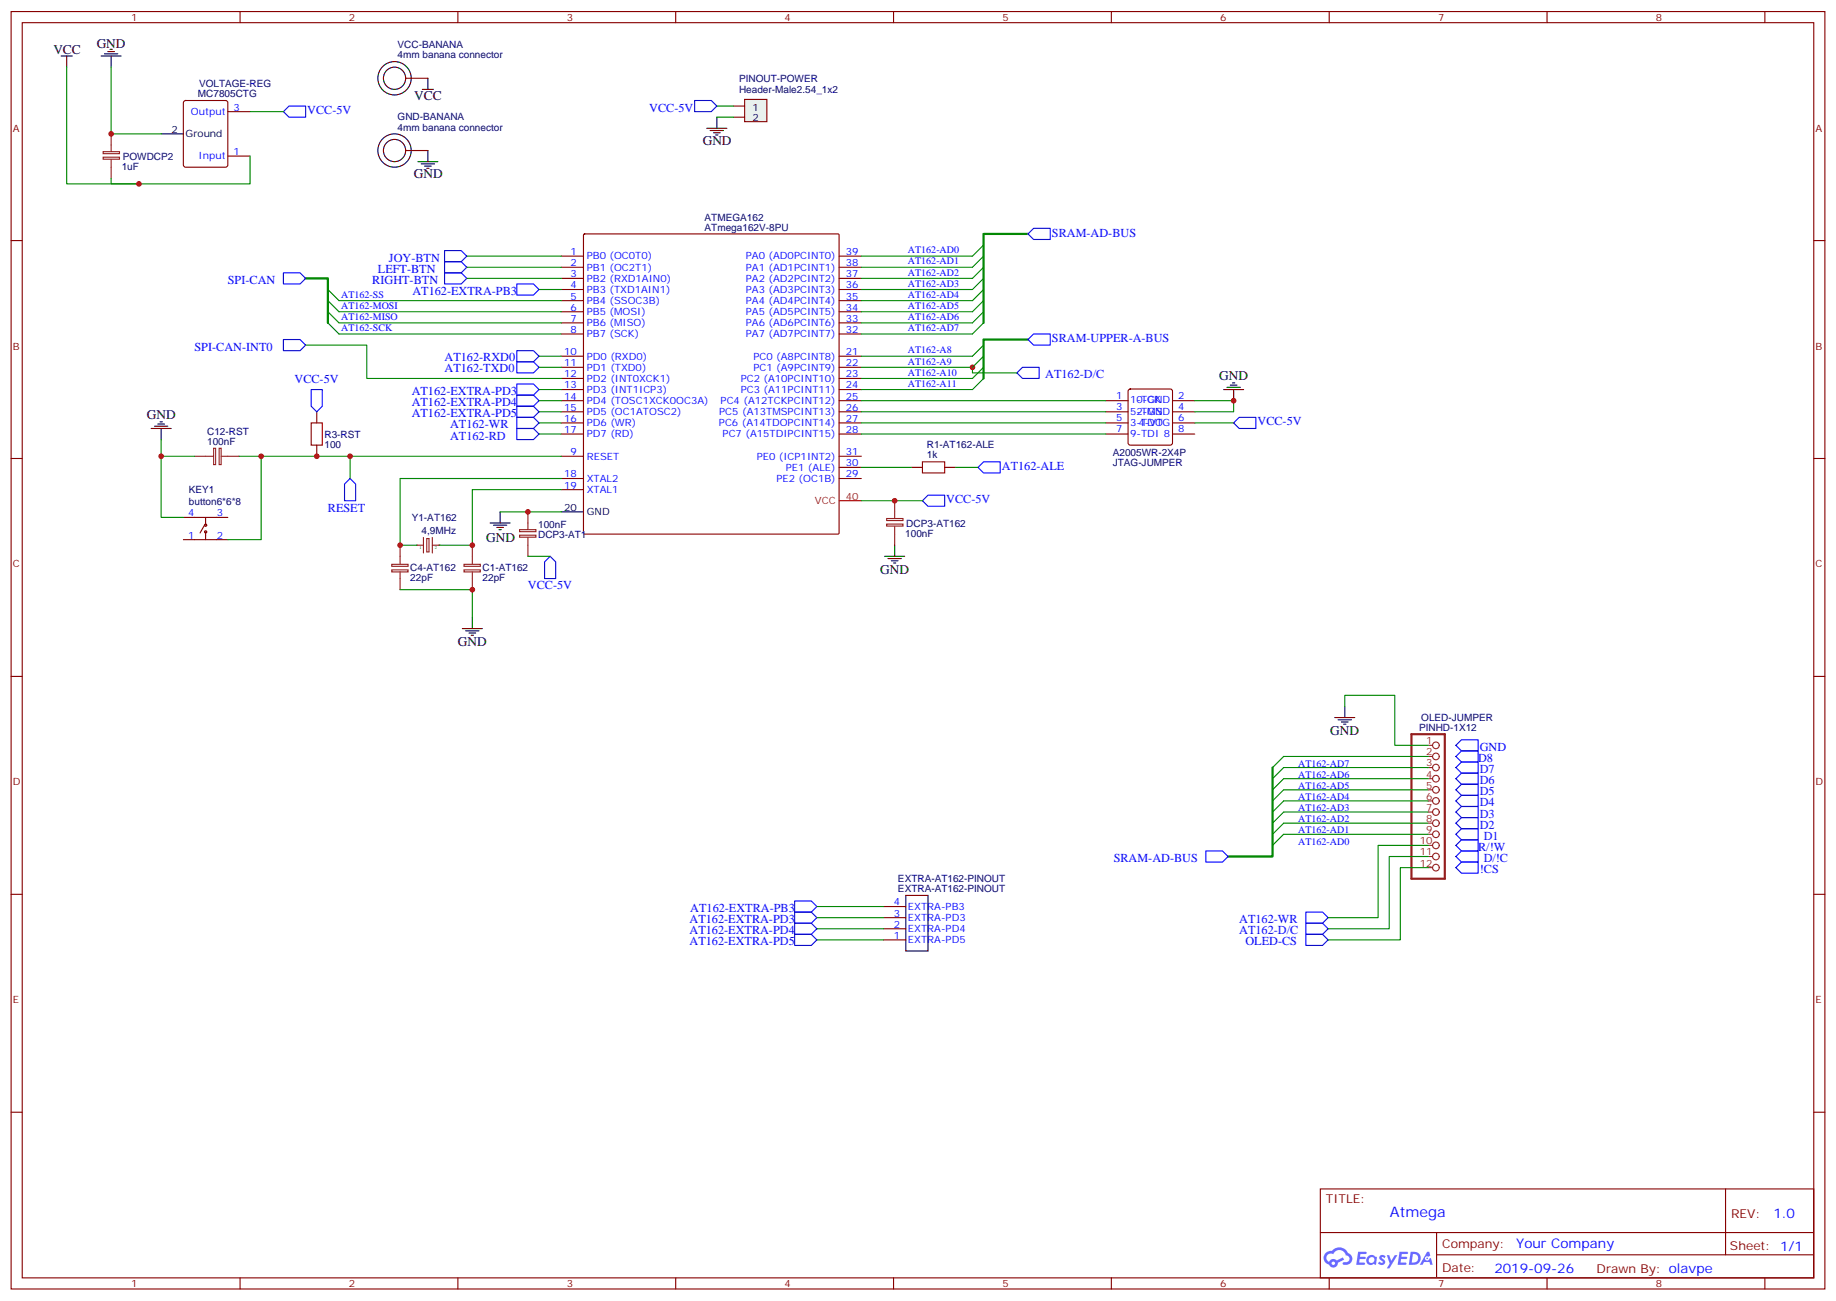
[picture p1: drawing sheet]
<svg xmlns="http://www.w3.org/2000/svg" width="583mm" height="413mm" viewBox="0 0 583 413" stroke-linecap="round" stroke-linejoin="round" font-family="sans-serif">
<path d="M326.3 74.2h-14.1v28.2M97 88.3h7.1v14.1M326.3 107.7h-14.1v12.4M403.9 243.6v28.2h-14.1" fill="none" stroke="#008700" stroke-width=".71"/>
<g fill="none" stroke="#870000" stroke-width=".35">
<path d="M58.4 32.1l.5-.2h12.7l.7 .4v20.1l-.4 .6-13 .1-.6-.5-.1-20zM72.3 35.4h7.1M72.3 49.5h7.1M185.3 74.4l.3-.2h80.4l.3 .2v94.7l-.1 .3-80.6 .1-.3-.2zM178.2 81.3h7M178.2 84.8h7M178.2 88.3h7M178.2 91.9h7M178.2 95.4h7M178.2 98.9h7M266.3 81.3h7.1M266.3 84.8h7.1"/>
<path d="M266.3 88.3h7.1M266.3 91.9h7.1M266.3 95.4h7.1M266.3 98.9h7.1M178.2 102.4h7M178.2 106h7M178.2 113h7M178.2 116.6h7M266.3 102.4h7.1M266.3 106h7.1M266.3 113h7.1M266.3 116.6h7.1"/>
<path d="M178.2 120.1h7M178.2 123.6h7M178.2 127.1h7M178.2 130.7h7M178.2 134.2h7M178.2 137.7h7M266.3 120.1h7.1M266.3 123.6h7.1M266.3 127.1h7.1M266.3 130.7h7.1M266.3 134.2h7.1M266.3 137.7h7.1"/>
<path d="M178.2 144.8h7M178.2 151.8h7M178.2 155.4h7M266.3 144.8h7.1M266.3 151.8h7.1M266.3 148.3h7.1"/>
</g>
<path d="M51.2 42.5h7M178.2 162.4h7" fill="none" stroke="#000" stroke-width=".35"/>
<path d="M266.3 158.9h7.1" fill="none" stroke="#f00" stroke-width=".35"/>
<g fill="none" stroke="#8c2424" stroke-width=".35">
<path d="M32.7 49.9h5.2v.6h-5.2zM32.7 48.1h5.2v.7h-5.2zM35.3 42.5v5.6M35.3 50.6v6M284 158.9v5.6M132.3 173h2.1M134.4 170.5v5M135.5 170.9h.7v4.2h-.7zM137.2 173h2.1M137.2 170.5v5M281.4 166.3h5.2v.6h-5.2zM281.4 164.5h5.2v.7h-5.2z"/>
<path d="M284 167v6M453.3 236.5h1.4M453.3 240h1.4M453.3 243.6h1.4M453.3 247.1h1.4M453.3 250.6h1.4M453.3 254.1h1.4M453.3 257.7h1.4M453.3 261.2h1.4M453.3 264.7h1.4M453.3 268.3h1.4M453.3 271.8h1.4"/>
<path d="M453.3 275.3h1.4"/>
<circle cx="455.8" cy="236.5" r="1.06"/>
<circle cx="455.8" cy="254.1" r="1.06"/>
<circle cx="455.8" cy="243.6" r="1.06"/>
<circle cx="455.8" cy="240" r="1.06"/>
<circle cx="455.8" cy="247.1" r="1.06"/>
<circle cx="455.8" cy="250.6" r="1.06"/>
<circle cx="455.8" cy="257.7" r="1.06"/>
<circle cx="455.8" cy="264.7" r="1.06"/>
<circle cx="455.8" cy="271.8" r="1.06"/>
<circle cx="455.8" cy="268.3" r="1.06"/>
<circle cx="455.8" cy="275.3" r="1.06"/>
<circle cx="455.8" cy="261.2" r="1.06"/>
</g>
<path d="M448 233h10.6v45.8h-10.6z" fill="none" stroke="#8c2424" stroke-width=".71"/>
<g fill="#8c2424">
<circle cx="139.3" cy="173" r=".18"/>
<circle cx="132.3" cy="173" r=".18"/>
</g>
<path d="M292.8 146.5h7.1v3.6h-7.1z" fill="none" stroke="#a10000" stroke-width=".35"/>
<g fill="none" stroke="#870000" stroke-width=".35">
<path d="M3.5 3.7h575.8v405.3h-575.8zM7.1 7.2h568.6v398.3h-568.6zM76.2 3.7v3.5M145.3 3.7v3.5M214.5 3.7v3.5M283.6 3.7v3.5M352.8 3.7v3.5M421.9 3.7v3.5M491.1 3.7v3.5M560.2 3.7v3.5M3.5 76.3h3.6M575.7 76.3h3.6"/>
<path d="M351 127.1h7.1M351 130.7h7.1M351 134.2h7.1M351 137.7h7.1M358.3 123.6l.5-.2h12.7l.5 .2 .2 .5v16.4l-.3 .5-.4 .3h-12.7l-.5-.3-.2-.5v-16.4zM372.2 127.1h7M372.2 130.7h7M372.2 134.2h7M372.2 137.7h7M3.5 145.5h3.6M289.3 148.3h3.5M299.9 148.3h3.5"/>
<path d="M575.7 145.5h3.6M3.5 214.6h3.6M575.7 214.6h3.6M3.5 283.8h3.6M575.7 283.8h3.6M3.5 352.9h3.6M575.7 352.9h3.6M419.1 377.3h156.6v28.2h-156.6zM547.7 377.3v20.9M419.1 391.1h156.5M456 398.2h119.6M456 391.1v14.1"/>
<path d="M76.2 405.5v3.5M145.3 405.5v3.5M214.5 405.5v3.5M283.6 405.5v3.5M352.8 405.5v3.5M421.9 405.5v3.5M491.1 405.5v3.5M560.2 405.5v3.5"/>
</g>
<g fill="#5487ff">
<path d="M438.1 398.4a1.22 1.22 0 0 1 1.7 .3l-.4 .6a.47 .47 0 0 0-.3-.4 .47 .47 0 0 0-.5 .2l.1 .2a1.14 1.14 0 0 1 .8 1.7 1.14 1.14 0 0 1-1.9 0l-.2-.2 .5-.5 .7 .4a.29 .29 0 0 0 .3-.2 .29 .29 0 0 0-.2-.4 1.04 1.04 0 0 1-.6-1.7z"/>
<path d="M431.1 397.2h2.3l.4 .2-.2 .5h-1.8l-.1 .9h1.5l.3 .4-.3 .3h-1.6l-.2 1.1 1.7 .1 .2 .3-.2 .3h-2.6z"/>
<path d="M444.2 397.2l2.7 .2-.1 .5h-1.8l-.2 .9h1.6l.3 .4-.4 .3h-1.6l-.1 1.1 1.7 .1 .2 .3-.2 .3h-2.7z"/>
<path d="M453 397.2h.7l.3 1.2-.6 .4a.69 .69 0 0 0-1 .2 .69 .69 0 0 0 .4 1 .69 .69 0 0 0 .9-.6l.5-.3 .6 2.2h-.8l-.3-.8h-1.7l-.5 .8h-.8z"/>
<path d="M440.2 398.3h.8l.6 1.8 1.1-1.8h.9l-2.6 4.2h-.8l.9-1.6z"/>
<path d="M447.8 397.2l-.6 4.1h1.3a2.11 2.11 0 0 0 2.5-2.1 2.11 2.11 0 0 0-2.5-2zM448.5 397.9a1.43 1.43 0 0 1 1.6 1.6 1.43 1.43 0 0 1-2 1.1z"/>
<path d="M434.1 398.8a1.54 1.54 0 0 0-.1 2.2 1.54 1.54 0 0 0 2.1 .1l.7 .2 .3-2.3-.6-.2a1.49 1.49 0 0 0-2.4 0zM434.3 399.8a.95 .95 0 0 1 1.9 0 .95 .95 0 0 1-1.9 0z"/>
<path d="M420.8 397.6a2.18 2.18 0 0 0 1.1 3.7 1.44 1.44 0 0 0 1.6 .9 1.44 1.44 0 0 0 1.2-1.5l2-1-.5-.7-1.9 .9a1.47 1.47 0 0 0-2.4 .5 1.39 1.39 0 0 1-.7-2 1.39 1.39 0 0 1 2-.4 2.12 2.12 0 0 1 2.2-1.3 2.12 2.12 0 0 1 1.9 1.7 1.14 1.14 0 0 1 1 1.4 1.14 1.14 0 0 1-1.6 .7 .43 .43 0 0 0-.5 .4 .43 .43 0 0 0 .4 .5 1.98 1.98 0 0 0 2.5-1.3 1.98 1.98 0 0 0-1.2-2.5 3.1 3.1 0 0 0-5.3-.7l-.9 .1zM422.7 400.9a.55 .55 0 0 1 1.1 0 .55 .55 0 0 1-1.1 0z"/>
<circle cx="453" cy="399.3" r=".26"/>
</g>
<path d="M61.7 144.8h6M67.8 142.2h.6v5.2h-.6zM69.6 142.2h.6v5.2h-.6zM70.2 144.8h5.6M124.4 179.1h5.1v.6h-5.1zM127 173v6M147.3 179.1h5.2v.6h-5.2zM149.9 173v6M124.4 180.8h5.1v.7h-5.1zM127 181.5v5.6M147.3 180.8h5.2v.7h-5.2zM149.9 181.5v5.6" fill="none" stroke="#8c2424" stroke-width=".35"/>
<path d="M98.8 134.2h3.5v7.1h-3.5z" fill="none" stroke="#a10000" stroke-width=".35"/>
<path d="M128.8 24.8h7M128.8 47.8h7M100.5 130.7v3.5M100.5 141.3v3.5M280.5 298.2h7M280.5 294.7h7M280.5 291.2h7M280.5 287.7h7" fill="none" stroke="#870000" stroke-width=".35"/>
<g fill="none" stroke="#000" stroke-width=".35">
<path d="M287.5 284.1h7.1v17.7h-7.1z"/>
<circle cx="125.2" cy="24.8" r="3.5"/>
<circle cx="125.2" cy="24.8" r="5.3"/>
<circle cx="125.2" cy="47.8" r="3.5"/>
<circle cx="125.2" cy="47.8" r="5.3"/>
</g>
<path d="M236.4 31.5h7v7.1h-7z" fill="#f0f0f0" stroke="#870000" stroke-width=".35"/>
<g fill="none" stroke="#870000" stroke-width=".35">
<path d="M232.8 33.7h3.6M232.8 37.2h3.6M58.2 164.2h14.1M58.2 171.2h14.1M64.9 166.7l-1.4 2.4M65.3 164.2v2.5M65.3 168.8v2.4"/>
<circle cx="65.3" cy="168.8" r=".35"/>
<circle cx="65.3" cy="166.7" r=".35"/>
</g>
<path d="M164.9 169.8h5.2v.7h-5.2zM164.9 168.1h5.2v.6h-5.2zM167.6 162.4v5.7M167.6 170.5v6" fill="none" stroke="#8c2424" stroke-width=".35"/>
<g fill="none" stroke="#00f" stroke-width=".35">
<path d="M91.7 33.7h5.3v3.5h-5.3l-1.7-1.8zM220.5 31.9h5.3l1.7 1.8-1.7 1.7h-5.3zM141.1 79.5h5.3l1.8 1.8-1.8 1.7h-5.3zM326.3 74.2l1.8-1.7h5.3v3.5h-5.3zM90 86.6h5.2l1.8 1.7-1.8 1.8h-5.2zM141.1 83h5.3l1.8 1.8-1.8 1.8h-5.3zM141.1 86.6h5.3l1.8 1.7-1.8 1.8h-5.3zM164 90.1h5.3l1.8 1.8-1.8 1.7h-5.3zM90 107.7h5.2l1.8 1.8-1.8 1.8h-5.2zM164 114.8h5.3l1.8 1.8-1.8 1.7h-5.3zM164 111.3h5.3l1.8 1.7-1.8 1.8h-5.3zM322.8 118.3l1.8-1.7h5.2v3.5h-5.2z"/>
<path d="M326.3 107.7l1.8-1.7h5.3v3.5h-5.3zM98.8 123.6h3.5v5.3l-1.8 1.8-1.7-1.8zM164 136h5.3l1.8 1.7-1.8 1.8h-5.3zM164 132.4h5.3l1.8 1.8-1.8 1.8h-5.3zM164 121.8h5.3l1.8 1.8-1.8 1.8h-5.3zM164 125.4h5.3l1.8 1.7-1.8 1.8h-5.3zM164 128.9h5.3l1.8 1.8-1.8 1.7h-5.3zM393.3 132.4h5.3v3.6h-5.3l-1.7-1.8zM109.4 153.6l1.7-1.8 1.8 1.8v5.3h-3.5zM294.6 157.1h5.3v3.6h-5.3l-1.8-1.8zM310.4 148.3l1.8-1.8h5.3v3.6h-5.3zM172.9 178.3l1.7-1.8 1.8 1.8v5.3h-3.5z"/>
<path d="M463.9 234.7h5.3v3.6h-5.3l-1.8-1.8zM463.9 238.3h5.3v3.5h-5.3l-1.8-1.8zM463.9 241.8h5.3v3.5h-5.3l-1.8-1.7zM463.9 245.3h5.3v3.5h-5.3l-1.8-1.7zM463.9 248.8h5.3v3.6h-5.3l-1.8-1.8zM463.9 252.4h5.3v3.5h-5.3l-1.8-1.8zM463.9 259.4h5.3v3.6h-5.3l-1.8-1.8zM463.9 255.9h5.3v3.5h-5.3l-1.8-1.7zM382.8 270h5.3l1.7 1.8-1.7 1.7h-5.3zM463.9 273.5h5.3v3.6h-5.3l-1.8-1.8zM463.9 270h5.3v3.5h-5.3l-1.8-1.7zM463.9 266.5h5.3v3.5h-5.3l-1.8-1.7z"/>
<path d="M463.9 263h5.3v3.5h-5.3l-1.8-1.8zM252.2 289.4h5.3l1.8 1.8-1.8 1.7h-5.3zM252.2 292.9h5.3l1.8 1.8-1.8 1.8h-5.3zM252.2 296.5h5.3l1.8 1.7-1.8 1.8h-5.3zM252.2 285.9h5.3l1.8 1.8-1.8 1.7h-5.3zM414.5 289.4h5.3l1.8 1.8-1.8 1.7h-5.3zM414.5 292.9h5.3l1.8 1.8-1.8 1.8h-5.3zM414.5 296.5h5.3l1.8 1.7-1.8 1.8h-5.3z"/>
</g>
<g fill="none" stroke="#000" stroke-width=".35">
<path d="M19.4 17.8h3.5M21.2 17.8v3.5M32.1 17.8h6.4M33.2 17.1h4.2M34.2 16.4h2.1M34.9 15.7h.7M35.3 17.8v3.5M134.1 28.4h3.5M135.8 24.8v3.6M227.5 37.2v3.5M132.6 51.3h6.4M133.7 52h4.2"/>
<path d="M134.8 52.7h2.1M135.5 53.4h.7M135.8 47.8v3.5M224.4 40.7h6.3M225.4 41.4h4.3M226.5 42.1h2.1M227.2 42.8h.7M48 136h6.3M49 135.3h4.3M50.1 134.5h2.1M50.8 133.8h.7M51.2 136v3.5"/>
<path d="M388.4 123.6h6.4M389.5 122.9h4.2M390.5 122.2h2.1M391.2 121.5h.7M391.6 123.6v3.5M155.6 165.9h6.3M156.6 166.7h4.3M157.7 167.4h2.1M158.4 168.1h.7M158.7 162.4v3.5M280.8 176.5h6.4M281.9 177.2h4.2"/>
<path d="M282.9 177.9h2.1M283.6 178.6h.7M284 173v3.5M146.8 199.5h6.3M149.9 195.9v3.6M147.8 200.2h4.2M148.9 200.9h2.1M149.6 201.6h.7M423.7 227.7h6.3M424.7 228.4h4.3M425.8 229.1h2.1M426.5 229.8h.7"/>
<path d="M426.9 224.2v3.5"/>
</g>
<g fill="none" stroke="#008700" stroke-width=".35">
<path d="M21.2 21.3v37h58.2v-8.8M35.3 21.3v21.2h15.9M79.4 35.4h10.6M227.5 33.7h5.3M227.5 37.2h5.3M35.3 56.6v1.7h8.8M107.6 98.9h70.6M107.6 95.4h70.6M148.2 81.3h30M148.2 84.8h30M148.2 88.3h30M171.1 91.9h7.1"/>
<path d="M273.4 81.3h35.3M273.4 84.8h35.3M273.4 88.3h35.3M273.4 91.9h35.3M273.4 95.4h35.3M273.4 98.9h35.3M97 109.5h19.4v10.6h61.8M107.6 106h70.6M107.6 102.4h70.6M171.1 113h7.1M171.1 116.6h7.1M273.4 102.4h35.3"/>
<path d="M273.4 106h35.3M273.4 116.6h35.3v1.7h14.1M273.4 113h35.3M51.2 139.5v5.3M171.1 137.7h7.1M171.1 134.2h7.1M171.1 127.1h7.1M171.1 130.7h7.1M171.1 123.6h7.1M273.4 123.6h35.3M273.4 137.7h77.6M273.4 134.2h77.6"/>
<path d="M273.4 127.1h77.6M273.4 130.7h77.6M273.4 120.1h35.3M379.2 127.1h12.4v3.6h-12.4M379.2 134.2h12.4M61.7 144.8h-10.5v19.4h7M75.8 144.8h7.1v26.4h-10.6M82.9 144.8h95.3M111.1 144.8v7M178.2 151.8h-51.2v21.2h5.3M178.2 155.4h-28.3v17.6h-10.6M273.4 158.9h19.4"/>
<path d="M273.4 148.3h15.9M303.4 148.3h7M158.7 162.4h19.5M167.6 176.5h7M127 187.1h22.9v8.8M426.9 224.2v-3.6h15.8v15.9h10.6M407.5 240h45.8M407.5 243.6h45.8M407.5 247.1h45.8M407.5 250.6h45.8M407.5 254.1h45.8M407.5 257.7h45.8"/>
<path d="M407.5 261.2h45.8M407.5 264.7h45.8M453.3 268.3h-15.9v22.9h-15.8M453.3 271.8h-12.3v22.9h-19.4M453.3 275.3h-8.8v22.9h-22.9M259.3 298.2h21.2M259.3 294.7h21.2M259.3 291.2h21.2M259.3 287.7h21.2"/>
</g>
<g fill="#c00">
<circle cx="35.3" cy="42.5" r=".88"/>
<circle cx="308.7" cy="116.6" r=".88"/>
<circle cx="82.9" cy="144.8" r=".88"/>
<circle cx="51.2" cy="144.8" r=".88"/>
<circle cx="100.5" cy="144.8" r=".88"/>
<circle cx="149.9" cy="173" r=".88"/>
<circle cx="149.9" cy="187.1" r=".88"/>
<circle cx="127" cy="173" r=".88"/>
<circle cx="284" cy="158.9" r=".88"/>
<circle cx="44.1" cy="58.3" r=".88"/>
<circle cx="111.1" cy="144.8" r=".88"/>
<circle cx="167.6" cy="162.4" r=".88"/>
<circle cx="391.6" cy="127.1" r=".88"/>
</g>
<g fill="none" stroke="#008700" stroke-width=".35">
<path d="M312.2 77.8l-3.5 3.5M104.1 98.9l3.5 3.5M104.1 95.4l3.5 3.5M104.1 91.9l3.5 3.5M312.2 98.9l-3.5 3.5M312.2 95.4l-3.5 3.5M312.2 91.9l-3.5 3.5M312.2 88.3l-3.5 3.6M312.2 84.8l-3.5 3.5M312.2 81.3l-3.5 3.5M104.1 102.4l3.5 3.6M312.2 102.4l-3.5 3.6"/>
<path d="M312.2 116.6l-3.5 3.5M312.2 113l-3.5 3.6M312.2 109.5l-3.5 3.5M312.2 120.1l-3.5 3.5M407.5 257.7l-3.6 3.5M407.5 254.1l-3.6 3.6M407.5 250.6l-3.6 3.5M407.5 247.1l-3.6 3.5M407.5 243.6l-3.6 3.5M407.5 240l-3.6 3.6M407.5 264.7l-3.6 3.6M407.5 261.2l-3.6 3.5"/>
</g>
<text font-size="4.6" fill="#00f" x="441.2" y="386.3">Atmega</text>
<g font-size="4.2">
<text x="16.9" y="17.1">VCC</text>
<text x="30.7" y="15.3">GND</text>
<text x="131.5" y="31.8">VCC</text>
<text x="223.1" y="46">GND</text>
<text x="131.3" y="56.5">GND</text>
<text x="387" y="120.5">GND</text>
<text x="46.6" y="133.1">GND</text>
<text x="154.3" y="171.9">GND</text>
<text x="279.4" y="182.2">GND</text>
<text x="145.3" y="205.1">GND</text>
<text x="422.3" y="233.3">GND</text>
</g>
<g font-size="4.2" fill="#00f">
<text x="562.9" y="386.5">1.0</text>
<text x="481.3" y="396.1">Your Company</text>
<text x="474.4" y="403.9">2019-09-26</text>
</g>
<g font-size="3.9" fill="#00f">
<text x="206.1" y="35.5">VCC-5V</text>
<text x="97.5" y="36.1">VCC-5V</text>
<text x="333.9" y="75.1">SRAM-AD-BUS</text>
<text x="123.5" y="83">JOY-BTN</text>
<text x="119.9" y="86.6">LEFT-BTN</text>
<text x="72.3" y="90.1">SPI-CAN</text>
<text x="118.2" y="90.1">RIGHT-BTN</text>
<text x="130.9" y="93.6">AT162-EXTRA-PB3</text>
<text x="61.7" y="111.3">SPI-CAN-INT0</text>
<text x="333.9" y="108.6">SRAM-UPPER-A-BUS</text>
<text x="141.1" y="118.2">AT162-TXD0</text>
<text x="141.1" y="114.7">AT162-RXD0</text>
<text x="331.8" y="119.9">AT162-D/C</text>
<text x="93.5" y="121.6">VCC-5V</text>
<text x="130.7" y="125.4">AT162-EXTRA-PD3</text>
<text x="130.7" y="128.9">AT162-EXTRA-PD4</text>
<text x="130.7" y="132.4">AT162-EXTRA-PD5</text>
<text x="142.9" y="136">AT162-WR</text>
<text x="399.2" y="134.9">VCC-5V</text>
<text x="142.9" y="139.5">AT162-RD</text>
<text x="318" y="149">AT162-ALE</text>
<text x="300.4" y="159.6">VCC-5V</text>
<text x="104.1" y="162.4">RESET</text>
<text x="167.6" y="186.9">VCC-5V</text>
<text x="469.7" y="238.3">GND</text>
<text x="469.2" y="241.8">D8</text>
<text x="469.7" y="245.3">D7</text>
<text x="469.7" y="248.8">D6</text>
<text x="469.7" y="252.4">D5</text>
<text x="469.7" y="255.9">D4</text>
<text x="469.7" y="263">D2</text>
<text x="469.7" y="259.4">D3</text>
<text x="471" y="266.5">D1</text>
<text x="353.5" y="273.7">SRAM-AD-BUS</text>
<text x="469.2" y="270">R/!W</text>
<text x="471" y="273.5">D/!C</text>
<text x="469.7" y="277.1">!CS</text>
<text x="218.9" y="292.9">AT162-EXTRA-PD3</text>
<text x="219.1" y="289.4">AT162-EXTRA-PB3</text>
<text x="393.3" y="292.9">AT162-WR</text>
<text x="218.9" y="296.5">AT162-EXTRA-PD4</text>
<text x="393.3" y="296.5">AT162-D/C</text>
<text x="218.9" y="300">AT162-EXTRA-PD5</text>
<text x="395.3" y="300">OLED-CS</text>
</g>
<g font-size="3.9" fill="#800">
<text x="420.9" y="381.8">TITLE:</text>
<text x="549.5" y="386.5">REV:</text>
<text x="457.8" y="396">Company:</text>
<text x="549.1" y="396.7">Sheet: 1/1</text>
<text x="457.8" y="403.7">Date:</text>
<text x="506.8" y="403.8">Drawn By: olavpe</text>
</g>
<g font-size="3.2" fill="#800">
<text x="41.6" y="6.7">1</text>
<text x="110.8" y="6.7">2</text>
<text x="179.9" y="6.7">3</text>
<text x="249.1" y="6.7">4</text>
<text x="318.2" y="6.7">5</text>
<text x="387.3" y="6.7">6</text>
<text x="456.5" y="6.7">7</text>
<text x="525.6" y="6.7">8</text>
<text x="4.1" y="41.8">A</text>
<text x="576.3" y="41.8">A</text>
<text x="4.1" y="110.9">B</text>
<text x="576.3" y="110.9">B</text>
<text x="4.1" y="180.1">C</text>
<text x="576.3" y="180.1">C</text>
<text x="4.1" y="249.2">D</text>
<text x="576.3" y="249.2">D</text>
<text x="4.1" y="318.3">E</text>
<text x="576.3" y="318.3">E</text>
<text x="41.6" y="408.5">1</text>
<text x="110.8" y="408.5">2</text>
<text x="179.9" y="408.5">3</text>
<text x="249.1" y="408.5">4</text>
<text x="318.2" y="408.5">5</text>
<text x="387.3" y="408.5">6</text>
<text x="456.5" y="408.5">7</text>
<text x="525.6" y="408.5">8</text>
</g>
<g font-size="3.2" fill="#000080">
<text x="126.2" y="15.3">VCC-BANANA</text>
<text x="126.2" y="18.5">4mm banana connector</text>
<text x="63.2" y="27.7">VOLTAGE-REG</text>
<text x="234.6" y="29.6">Header-Male2.54_1x2</text>
<text x="234.6" y="26.1">PINOUT-POWER</text>
<text x="62.8" y="30.8">MC7805CTG</text>
<text x="126.2" y="41.4">4mm banana connector</text>
<text x="126.2" y="38.2">GND-BANANA</text>
<text x="38.6" y="53.9">1uF</text>
<text x="39" y="50.8">POWDCP2</text>
<text x="223.7" y="70">ATMEGA162</text>
<text x="223.7" y="73.2">ATmega162V-8PU</text>
<text x="65.8" y="141.2">100nF</text>
<text x="65.8" y="138">C12-RST</text>
<text x="103" y="142.1">100</text>
<text x="103" y="138.9">R3-RST</text>
<text x="294.2" y="142.3">R1-AT162-ALE</text>
<text x="294.2" y="145.5">1k</text>
<text x="353.2" y="144.8">A2005WR-2X4P</text>
<text x="353.2" y="148">JTAG-JUMPER</text>
<text x="60" y="160.1">button6*6*8</text>
<text x="60" y="156.6">KEY1</text>
<text x="130.7" y="165.4">Y1-AT162</text>
<text x="170.8" y="167.6">100nF</text>
<text x="287.7" y="167.2">DCP3-AT162</text>
<text x="133.8" y="169.5">4,9MHz</text>
<text x="170.8" y="170.8">DCP3-AT1</text>
<text x="287.3" y="170.4">100nF</text>
<text x="130.2" y="184.4">22pF</text>
<text x="130.2" y="181.2">C4-AT162</text>
<text x="153.2" y="184.4">22pF</text>
<text x="153.2" y="181.2">C1-AT162</text>
<text x="450.4" y="231.9">PINHD-1X12</text>
<text x="451.1" y="228.7">OLED-JUMPER</text>
<text x="285" y="279.9">EXTRA-AT162-PINOUT</text>
<text x="285" y="283.1">EXTRA-AT162-PINOUT</text>
</g>
<g font-size="3.2" fill="#00f">
<text x="74.1" y="35.1">3</text>
<text x="60.6" y="36.5">Output</text>
<text x="63" y="50.6">Input</text>
<text x="74.1" y="49.2">1</text>
<text x="181.1" y="80.9">1</text>
<text x="186.3" y="82.3">PB0 (OC0T0)</text>
<text x="236.8" y="82.3">PA0 (AD0PCINT0)</text>
<text x="268.5" y="80.9">39</text>
<text x="288.2" y="80.4">AT162-AD0</text>
<text x="288.2" y="83.9">AT162-AD1</text>
<text x="181.1" y="84.5">2</text>
<text x="181.1" y="88">3</text>
<text x="186.3" y="85.9">PB1 (OC2T1)</text>
<text x="186.3" y="89.4">PB2 (RXD1AIN0)</text>
<text x="236.8" y="89.4">PA2 (AD2PCINT2)</text>
<text x="236.8" y="85.9">PA1 (AD1PCINT1)</text>
<text x="268.5" y="88">37</text>
<text x="268.5" y="84.5">38</text>
<text x="288.2" y="87.5">AT162-AD2</text>
<text x="108.3" y="94.5">AT162-SS</text>
<text x="181.1" y="91.5">4</text>
<text x="181.1" y="95">5</text>
<text x="186.3" y="92.9">PB3 (TXD1AIN1)</text>
<text x="236.8" y="92.9">PA3 (AD3PCINT3)</text>
<text x="268.5" y="95">35</text>
<text x="268.5" y="91.5">36</text>
<text x="288.2" y="91">AT162-AD3</text>
<text x="288.2" y="94.5">AT162-AD4</text>
<text x="108.3" y="101.6">AT162-MISO</text>
<text x="108.3" y="98">AT162-MOSI</text>
<text x="181.1" y="98.6">6</text>
<text x="186.3" y="96.4">PB4 (SSOC3B)</text>
<text x="186.3" y="100">PB5 (MOSI)</text>
<text x="236.8" y="100">PA5 (AD5PCINT5)</text>
<text x="236.8" y="96.4">PA4 (AD4PCINT4)</text>
<text x="268.5" y="98.6">34</text>
<text x="288.2" y="98">AT162-AD5</text>
<text x="288.2" y="101.6">AT162-AD6</text>
<text x="108.3" y="105.1">AT162-SCK</text>
<text x="181.1" y="102.1">7</text>
<text x="181.1" y="105.6">8</text>
<text x="186.3" y="103.5">PB6 (MISO)</text>
<text x="186.3" y="107">PB7 (SCK)</text>
<text x="236.8" y="107">PA7 (AD7PCINT7)</text>
<text x="236.8" y="103.5">PA6 (AD6PCINT6)</text>
<text x="268.5" y="105.6">32</text>
<text x="268.5" y="102.1">33</text>
<text x="288.2" y="105.1">AT162-AD7</text>
<text x="179.1" y="112.7">10</text>
<text x="268.5" y="112.7">21</text>
<text x="288.2" y="112.1">AT162-A8</text>
<text x="179.1" y="116.2">11</text>
<text x="179.1" y="119.7">12</text>
<text x="186.3" y="114.1">PD0 (RXD0)</text>
<text x="186.3" y="117.6">PD1 (TXD0)</text>
<text x="239.1" y="114.1">PC0 (A8PCINT8)</text>
<text x="239.1" y="117.6">PC1 (A9PCINT9)</text>
<text x="268.5" y="116.2">22</text>
<text x="268.5" y="119.7">23</text>
<text x="288.2" y="115.7">AT162-A9</text>
<text x="288.2" y="119.2">AT162-A10</text>
<text x="179.1" y="123.3">13</text>
<text x="186.3" y="121.1">PD2 (INT0XCK1)</text>
<text x="186.3" y="124.7">PD3 (INT1ICP3)</text>
<text x="235.1" y="121.1">PC2 (A10PCINT10)</text>
<text x="235.1" y="124.7">PC3 (A11PCINT11)</text>
<text x="268.5" y="123.3">24</text>
<text x="288.2" y="122.7">AT162-A11</text>
<text x="179.1" y="126.8">14</text>
<text x="179.1" y="130.3">15</text>
<text x="186.3" y="128.2">PD4 (TOSC1XCK0OC3A)</text>
<text x="186.3" y="131.7">PD5 (OC1ATOSC2)</text>
<text x="228.3" y="131.7">PC5 (A13TMSPCINT13)</text>
<text x="228.7" y="128.2">PC4 (A12TCKPCINT12)</text>
<text x="268.5" y="126.8">25</text>
<text x="268.5" y="130.3">26</text>
<text x="354.3" y="126.6">1</text>
<text x="354.3" y="130.1">3</text>
<text x="358.8" y="128">1-TCK</text>
<text x="358.8" y="131.6">5-TMS</text>
<text x="360.7" y="128">0-GND</text>
<text x="360.7" y="131.6">2-GND</text>
<text x="373.9" y="126.6">2</text>
<text x="373.9" y="130.1">4</text>
<text x="179.1" y="133.8">16</text>
<text x="179.1" y="137.4">17</text>
<text x="186.3" y="135.3">PD6 (WR)</text>
<text x="228.2" y="135.3">PC6 (A14TDOPCINT14)</text>
<text x="268.5" y="133.8">27</text>
<text x="268.5" y="137.4">28</text>
<text x="354.3" y="133.7">5</text>
<text x="354.3" y="137.2">7</text>
<text x="358.8" y="135.1">3-TDO</text>
<text x="361.4" y="135.1">4-VTG</text>
<text x="373.9" y="133.7">6</text>
<text x="373.9" y="137.2">8</text>
<text x="186.3" y="138.8">PD7 (RD)</text>
<text x="229.4" y="138.8">PC7 (A15TDIPCINT15)</text>
<text x="358.8" y="138.6">9-TDI 8</text>
<text x="181.1" y="144.4">9</text>
<text x="186.3" y="145.8">RESET</text>
<text x="240.2" y="145.8">PE0 (ICP1INT2)</text>
<text x="249.4" y="149.4">PE1 (ALE)</text>
<text x="268.5" y="148">30</text>
<text x="268.5" y="144.4">31</text>
<text x="179.1" y="151.5">18</text>
<text x="179.1" y="155">19</text>
<text x="186.3" y="152.9">XTAL2</text>
<text x="246.4" y="152.9">PE2 (OC1B)</text>
<text x="268.5" y="151.5">29</text>
<text x="186.3" y="156.4">XTAL1</text>
<text x="59.7" y="163.8">4</text>
<text x="68.8" y="163.8">3</text>
<text x="59.7" y="170.9">1</text>
<text x="68.8" y="170.9">2</text>
<text x="412.1" y="243.3">AT162-AD7</text>
<text x="412.1" y="246.8">AT162-AD6</text>
<text x="412.1" y="250.4">AT162-AD5</text>
<text x="412.1" y="253.9">AT162-AD4</text>
<text x="412.1" y="257.4">AT162-AD3</text>
<text x="412.1" y="260.9">AT162-AD2</text>
<text x="412.1" y="264.5">AT162-AD1</text>
<text x="412.1" y="268">AT162-AD0</text>
<text x="283.7" y="287.3">4</text>
<text x="283.7" y="290.8">3</text>
<text x="288.2" y="292.2">EXTRA-PD3</text>
<text x="288.2" y="288.7">EXTRA-PB3</text>
<text x="283.7" y="297.9">1</text>
<text x="283.7" y="294.4">2</text>
<text x="288.2" y="299.3">EXTRA-PD5</text>
<text x="288.2" y="295.8">EXTRA-PD4</text>
</g>
<g font-size="3.2">
<text x="238.8" y="35.1">1</text>
<text x="238.8" y="38.2">2</text>
<text x="54.4" y="42.1">2</text>
<text x="58.9" y="43.5">Ground</text>
<text x="179.1" y="162.1">20</text>
<text x="186.3" y="163.5">GND</text>
</g>
<g font-size="3.2" fill="#f00">
<text x="258.7" y="159.9">VCC</text>
<text x="268.5" y="158.5">40</text>
</g>
<g font-size="3.2" fill="#8d2323">
<text x="452.7" y="236.1">1</text>
<text x="452.7" y="239.7">2</text>
<text x="452.7" y="243.2">3</text>
<text x="452.7" y="246.7">4</text>
<text x="452.7" y="250.3">5</text>
<text x="452.7" y="253.8">6</text>
<text x="452.7" y="257.3">7</text>
<text x="452.7" y="260.8">8</text>
<text x="450.7" y="267.9">10</text>
<text x="452.7" y="264.4">9</text>
<text x="450.7" y="271.4">11</text>
<text x="450.7" y="275">12</text>
</g>
<g font-size="1.4" fill="#238d23">
<text x="133.1" y="174.4">1</text>
<text x="138" y="174.4">2</text>
</g>
</svg>
